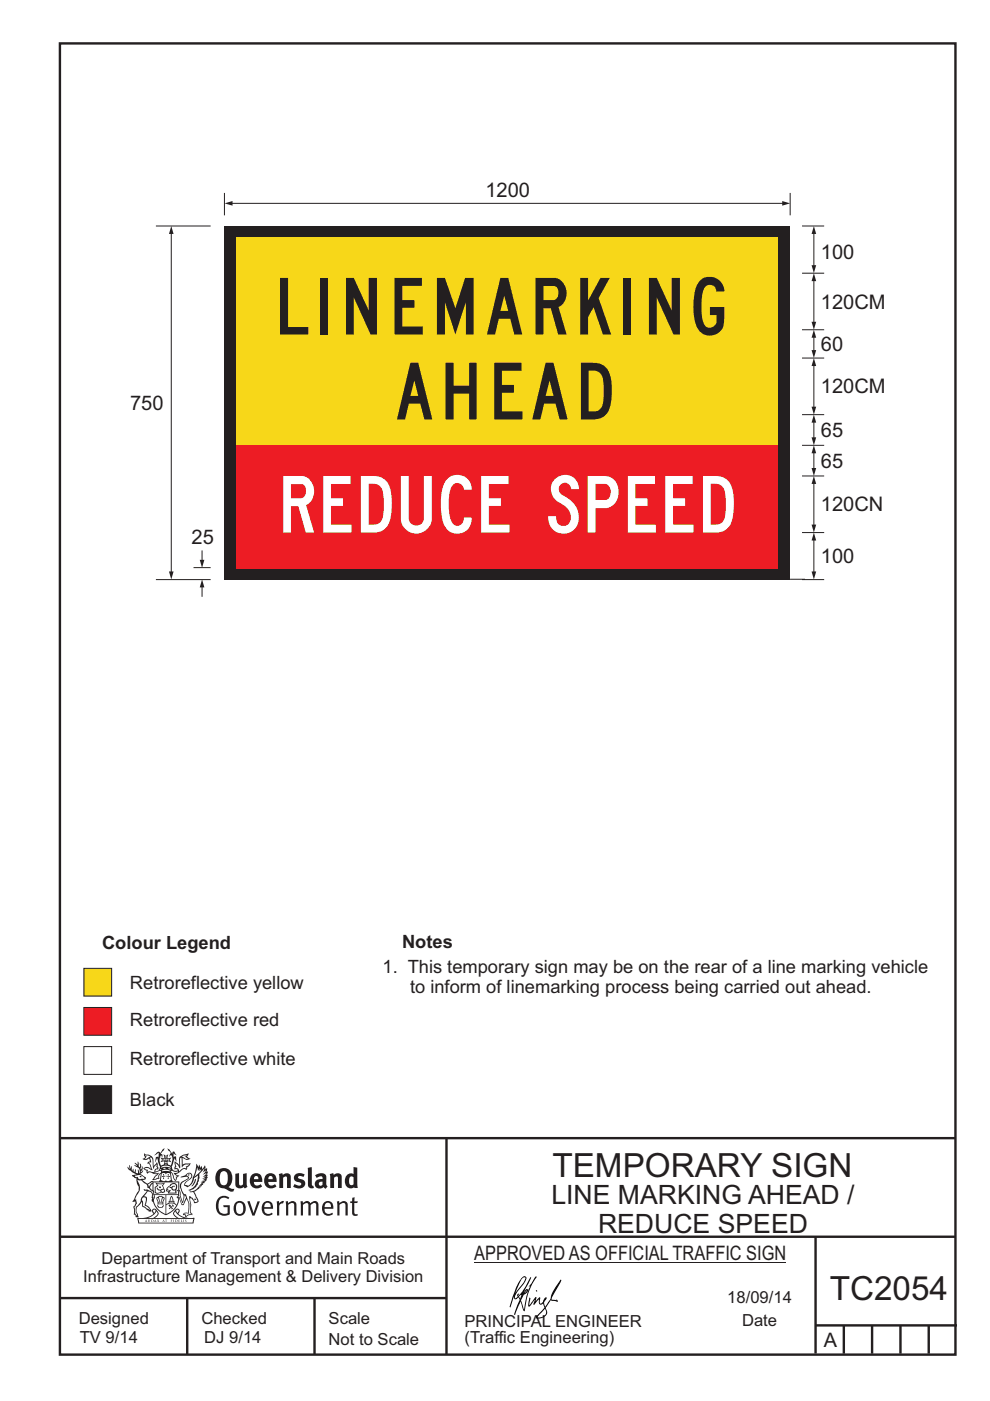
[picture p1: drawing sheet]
<svg xmlns="http://www.w3.org/2000/svg" width="210mm" height="297mm" viewBox="0 0 210 297" stroke-linecap="round" stroke-linejoin="round" font-family="sans-serif">
<g fill="none" stroke="#231f20" stroke-width=".51">
<path d="M12.7 9.2h190v278h-190zM12.7 241.3h189.9M94.7 241.4v45.8M12.7 275.2h82M12.7 262.2h190.1M39.7 275.2v12M66.7 275.2v12M173 262.2v24.8M173 281h30M179 281v6M185 281v6M191 281v6"/>
<path d="M197 281v6"/>
</g>
<g fill="#231f20">
<path d="M47 248.5a2.55 2.55 0 0 0 0 2.7l.3 .1a.81 .81 0 0 0 1-.9v-.6a1.04 1.04 0 0 0-1.1-1.5zM46.3 248.1a1.82 1.82 0 0 1 2.1-.2 1.82 1.82 0 0 1 .9 1.9 2.29 2.29 0 0 1-.8 1.9l.7 .3h.5l-.2 .6a2.87 2.87 0 0 1-2-.7 2.12 2.12 0 0 1-1.7-3.1z" fill-rule="evenodd"/>
<path d="M49.9 248.9l.8-.2v2a.46 .46 0 0 0 .2 .6 .46 .46 0 0 0 .7-.2v-2.2l.7-.2v2.4l.2 .5-.6 .4-.2-.3a1.02 1.02 0 0 1-1.2 .2 1.02 1.02 0 0 1-.6-1.1z" fill-rule="evenodd"/>
<path d="M54 249.5l-.1 .5h.9a.49 .49 0 0 0-.2-.6 .49 .49 0 0 0-.6 .1zM53.4 249.2a1.34 1.34 0 0 1 1.6-.3 1.34 1.34 0 0 1 .6 1.5v.2h-1.7a.77 .77 0 0 0 .5 .8 .77 .77 0 0 0 .9-.3l.3 .4a1.59 1.59 0 0 1-2.1 .2 1.59 1.59 0 0 1-.4-2z" fill-rule="evenodd"/>
<path d="M57 249.5l-.1 .5h.9a.49 .49 0 0 0-.2-.6 .49 .49 0 0 0-.6 .1zM56.4 249.2a1.34 1.34 0 0 1 1.6-.3 1.34 1.34 0 0 1 .7 1.5v.2h-1.8a.77 .77 0 0 0 .5 .8 .77 .77 0 0 0 .9-.3l.3 .4a1.59 1.59 0 0 1-2 .2 1.59 1.59 0 0 1-.5-2z" fill-rule="evenodd"/>
<path d="M59.1 248.9l.8-.2 .1 .4a.95 .95 0 0 1 1-.3 .95 .95 0 0 1 .7 .8v2.3h-.8v-2.3a.46 .46 0 0 0-.8 .1v2.2h-.9z" fill-rule="evenodd"/>
<path d="M62.5 249.1a1.75 1.75 0 0 1 2.1-.1l-.2 .5-.6-.2a.43 .43 0 0 0-.6 .3l.4 .3a1.04 1.04 0 0 1 1.2 1.2 1.04 1.04 0 0 1-1.4 .9l-1.2-.4 .3-.6 1 .4 .4-.4a.88 .88 0 0 0-1-.5l-.4-.2-.1-.4z" fill-rule="evenodd"/>
<path d="M65.3 247.6l.8-.2 .1 3.8 .2 .2 .2 .5a.88 .88 0 0 1-1-.1 .88 .88 0 0 1-.3-1z" fill-rule="evenodd"/>
<path d="M67.8 250.6a.43 .43 0 0 0-.1 .7 .43 .43 0 0 0 .7-.1v-.7zM66.8 249.2a1.7 1.7 0 0 1 2.4 .1v1.8l.3 .4-.4 .5-.5-.3a1.03 1.03 0 0 1-1.7-.2 1.03 1.03 0 0 1 .8-1.5h.7v-.4a.8 .8 0 0 0-1.2 .1z" fill-rule="evenodd"/>
<path d="M69.9 248.9l.8-.2 .1 .4a.95 .95 0 0 1 1-.3 .95 .95 0 0 1 .7 .8v2.3h-.8v-2.3a.46 .46 0 0 0-.8 .1v2.2h-.8z" fill-rule="evenodd"/>
<path d="M74.3 249.5a1.48 1.48 0 0 0 0 1.7l.4 .1 .3-.2v-1.5l-.3-.2zM75 247.4l.8 .2 .1 4.3h-.7l-.1-.2a1.26 1.26 0 0 1-1.4 0 1.26 1.26 0 0 1-.6-1.3 1.29 1.29 0 0 1 .5-1.3 1.29 1.29 0 0 1 1.4-.2z" fill-rule="evenodd"/>
<path d="M46.4 253.9a1.72 1.72 0 0 1 2.2 0l-.2 .3a1.24 1.24 0 0 0-1.4-.1 1.24 1.24 0 0 0-.7 1.3 1.49 1.49 0 0 0 1.3 2l.7-.2v-1.3h-.9l-.1-.4h1.4v2a1.93 1.93 0 0 1-2.2-.1 1.93 1.93 0 0 1-.7-2.2l.2-.7z" fill-rule="evenodd"/>
<path d="M50.3 255.2a1.65 1.65 0 0 0 .3 2.2 .99 .99 0 0 0 1-1.5 .78 .78 0 0 0-.4-.8 .78 .78 0 0 0-.9 .1zM50 254.9a1.33 1.33 0 0 1 1.6-.1 1.33 1.33 0 0 1 .5 1.5 1.31 1.31 0 0 1-1.3 1.5 1.31 1.31 0 0 1-1.3-1.6l.1-.5z" fill-rule="evenodd"/>
<path d="M52.5 254.7l.4-.1 .9 2.6 .8-2.5h.5l-1.1 3h-.5z" fill-rule="evenodd"/>
<path d="M56.2 255.2l-.2 .7h1.4a.7 .7 0 0 0-.3-.8 .7 .7 0 0 0-.9 .1zM55.9 255a1.22 1.22 0 0 1 1.5-.2 1.22 1.22 0 0 1 .5 1.5h-1.9a.93 .93 0 0 0 .5 1 .93 .93 0 0 0 1.2-.2l.1 .3a1.43 1.43 0 0 1-1.7 .1 1.43 1.43 0 0 1-.6-1.7z" fill-rule="evenodd"/>
<path d="M58.7 254.8l.4-.2 .1 .5 .4-.3 .6-.2-.2 .6a.66 .66 0 0 0-.8 .6v1.9h-.4z" fill-rule="evenodd"/>
<path d="M60.6 254.8l.4-.2 .1 .5a.94 .94 0 0 1 1-.4 .94 .94 0 0 1 .8 .7v2.3h-.5l-.1-2.5a.81 .81 0 0 0-1.2 .3v2.2h-.4z" fill-rule="evenodd"/>
<path d="M63.7 254.7l.5-.1 .1 .5 .4-.3a.78 .78 0 0 1 1.1 .3 .9 .9 0 0 1 1-.5 .9 .9 0 0 1 .7 .8v2.3h-.4l-.1-2.5a.67 .67 0 0 0-1.1 .3v2.2h-.5v-2.4l-.4-.2-.7 .4v2.2h-.5z" fill-rule="evenodd"/>
<path d="M69 255.2l-.2 .7h1.4a.7 .7 0 0 0-.3-.8 .7 .7 0 0 0-.9 .1zM68.7 255a1.22 1.22 0 0 1 1.5-.2 1.22 1.22 0 0 1 .5 1.5h-1.9a.93 .93 0 0 0 .5 1 .93 .93 0 0 0 1.2-.2l.1 .3a1.44 1.44 0 0 1-1.7 .1 1.44 1.44 0 0 1-.6-1.7z" fill-rule="evenodd"/>
<path d="M71.4 254.8l.5-.2 .1 .5a.94 .94 0 0 1 1-.4 .94 .94 0 0 1 .7 .7v2.3h-.4l-.1-2.5a.81 .81 0 0 0-1.2 .3v2.2h-.5z" fill-rule="evenodd"/>
<path d="M74.7 254l.5-.2v.9h.7l-.1 .4h-.7l.1 2.2 .1 .1h.5l.1 .3a.75 .75 0 0 1-1.2-.6v-2h-.4v-.4h.4z" fill-rule="evenodd"/>
<path d="M30.8 244.9l1.1 .3-.9 .5h-.4l.5-.5zM31.8 245.5l.2-.1a2.44 2.44 0 0 1 .4 2l.1 .4 .7-1-.1 .6 .3 .3a.57 .57 0 0 0-.6 .8l-1-.2-.5 .2 .1-.5-.7-.2 .6-.2 1 .5 .1-.1-.6-1.3-.2-.1 .5-.1zM30.7 244.5l-.2 .4 .3 .4-.6 .4a1.04 1.04 0 0 0 1.4-.1l.2 .7h-.4l-.2 .4a.94 .94 0 0 1 .9 1.1l-.2-.1a1.16 1.16 0 0 0-1.5-.1l.3 .4 .4 .2 .1 .5 .2 .2v-.2a.94 .94 0 0 1 1.1 .2h.9l-1.2 1.2a1.13 1.13 0 0 0 1.2-.2l.4-.1-.1-.4 .5-.7a.83 .83 0 0 0-.6 1.1l-.3-.1-.7 .3 1.1-1.4-.5 .2-.5-.1 1.3-.5-.2-.2-.8 .4v-.3l.2-.2 .3 .1 .1-.3-.2-.4v-.6l-.2-.3-.6 .9v-.7a1.42 1.42 0 0 0-1.7-1.8z" fill-rule="evenodd"/>
<path d="M38.5 245.3l.5-.3 .7-.1-.6 .3 .8 .5h-.3zM38.3 245.5h.2l.1 2a1.69 1.69 0 0 1 1.5-.7l-.7 .5 .1 .5a1.1 1.1 0 0 0-1.5 .6l-.1-.5-.2-.2h-.5l.2-.4-.2-.7a1.42 1.42 0 0 1 .8 1.1l.2-.1zM37.1 246.2l.1 1-.2 .3v.5l.6-.1 .1 .2a.96 .96 0 0 1-1.1-.1l-.1 .1a1.06 1.06 0 0 0 1.3 .2v.1a.72 .72 0 0 1-1 .2l.3 .5 .6 .3-.4 .1-.1 .7-.3-.4-.3-1.1-.4-.4 .4 .9a1.54 1.54 0 0 0 .6 1.2l.2-.3a.58 .58 0 0 1 .5-.7l.1-.2h-.3l-.4-.3 .9-.5a.93 .93 0 0 1 1.1-.5l.1 .2 .2-.1 .1-.5a.99 .99 0 0 0 .7-.9l-1.3 .1-.4 .3v-1.5l.9 .4 .8-.3h-.3l-.5-.4 .4-.7-.7 .2a1.46 1.46 0 0 0-1.3 2.1v.4l-.2-.4z" fill-rule="evenodd"/>
<path d="M35.6 248.9l.2 .1-.1 .4h.3l-.3 .1v.5l-.1-.6h-.3l.3-.1z" fill-rule="evenodd"/>
<path d="M34.6 248.9l.2 .1-.1 .3 .4 .1h-.4v.6l-.1-.5-.3-.1h.3z" fill-rule="evenodd"/>
<path d="M34.3 248.8a.57 .57 0 0 1 .9 .2 .57 .57 0 0 1 .9-.2l.2 1.4-.2 .1a.57 .57 0 0 1-.9-.1 .69 .69 0 0 1-1.1 0zM34.2 248.1l-.3 2.1-.2 .4h2.9l-.1-.4-.3-2.1h-.2v.3l-.8-.1-.9 .1 .1-.3z" fill-rule="evenodd"/>
<path d="M34.2 252.4a.3 .3 0 0 0 .6 0 .3 .3 0 0 0-.6 0zM33.3 251l.3 .3-.3 .3a.79 .79 0 0 0 0 1.3l.8-.2-.1-.3a.55 .55 0 0 1-.7-.6h.1l.1 .3 .4 .1 .8-.2-.4-.7 .4-.3-.7 .1zM33 250.7l1.1 .2 .9-.2-.4 .7 .4 1.1a.56 .56 0 0 1-.8 .3l-.2 .1a.73 .73 0 0 1-.9 .1 .73 .73 0 0 1-.3-.9v-.4l.5-.4z" fill-rule="evenodd"/>
<path d="M35.6 251.9l.7-.5a.58 .58 0 0 1 1-.1 .58 .58 0 0 1-.5 .9l-.2-.3a.43 .43 0 0 1 .6-.3v-.1a.57 .57 0 0 0-.8 .2l-.2-.1-.3 .2 .4 .1a.55 .55 0 0 0 .9 .5v.5h-1.3l.3-.4-.1-.2-.6 .1 .2-.2-.2-.1zM35.4 251.8l-.1 .2a.39 .39 0 0 0 .2 .7l.3-.1-.2 .5h1.9l-.1-.8a.86 .86 0 0 0-.1-1.4 .86 .86 0 0 0-1.3 .4z" fill-rule="evenodd"/>
<path d="M36 254.8h.8v.2h-.8zM36.4 253.8l.2 .8h-.4zM36.4 253.5l-.3 .5-.1 .6h-.2v.4l-.7 .4 .1 .2a1.48 1.48 0 0 1 2.2 .1l.2-.1-.6-.5v-.5h-.2l-.1-.6z" fill-rule="evenodd"/>
<path d="M35.8 255.4l.3 .1 .2 .3 .3-.2-.2-.2a.38 .38 0 0 1 .4 .5l-.1-.2-.3 .3 .3 .2-.3 .2-.1-.3-.4 .3-.1-.2 .4-.3-.2-.1-.1 .1z" fill-rule="evenodd"/>
<path d="M34.5 254h.2v.2l-.3 .6h-.1zM33.6 255.3h.9v.2a.55 .55 0 0 1-.8 .4v-.2h-.2zM33.4 254h.2l.2 .8h-.2zM33.6 255h.8l.1 .1-.8 .1zM33.8 253.7h.5l-.2 1.1h-.2zM33.3 253.8l-.1 .3 .3 1.2a.48 .48 0 0 0-.1 .5 .48 .48 0 0 0 .4 .3l.6-.1a.49 .49 0 0 0 .2-.7l.3-1.2-.1-.3a1.42 1.42 0 0 0-1.5 0z" fill-rule="evenodd"/>
<path d="M33.6 251.6h.5l.1 .3h-.4z" fill-rule="evenodd"/>
<path d="M41.3 250.1l.3-.2-.2 .9-.6 .7h-.2l.5-.7z" fill-rule="evenodd"/>
<path d="M39.7 249l.3-.2 .5 .2a.88 .88 0 0 1-.6 1.1 1.22 1.22 0 0 0-.8 1.3l.5 .2a.72 .72 0 0 0 .9-.4l.5-.8 .2-.6 .8-.6v.3a2.85 2.85 0 0 1-2 2.8l.1 .1a2.13 2.13 0 0 0 1.9-1.5l-.1-.2a2.01 2.01 0 0 0 .3-1.8l1.2-1.3-.4 1 .7-.5-.7 1 .8-.4-.8 .8 .7-.1-.9 .5 .8-.1-.8 .4h.7l-.8 .3 .3 .2h-.4l.2 .4-.4-.1 .2 .3h-.4l.1 .3h-.1a2.16 2.16 0 0 1-2 1l.1 .2h.4a.76 .76 0 0 1 .7 .7l.5 1.2-.6 .2a1.45 1.45 0 0 0-1.2-1.3l.3 1.8-.1 1.9 .4 .2a1.07 1.07 0 0 0-1.2 .4v-.3l-.5-.2a.87 .87 0 0 1 1-.1l.1-.7a4.4 4.4 0 0 0-.6-3.1l-.1-.3h-.2a2.16 2.16 0 0 1-.7-2.2l.3-.3 1.2-.8a.55 .55 0 0 0-.4-.7zM37.8 252.4a.76 .76 0 0 1 .3 1.1l.6 1.6 .4-1.7 .2 .1a.61 .61 0 0 1-.1 .9l-.3 .9h-.2l-.7-1.6-.3 .1a1.18 1.18 0 0 0 .1-1.4zM41.8 247.5l.2 .8 .3-.6v.6l.3-.5a1.9 1.9 0 0 1-1.1 1.4l-.3 .3zM38.2 249.6l1.4-.1 .2 .1v.3l-.5 .3a1.26 1.26 0 0 0-1 1.9l.2 .7a1.84 1.84 0 0 1 .2 2l-.4-1.3a.96 .96 0 0 0-.4-1.3l-.4 .3a.78 .78 0 0 1-.1 1.3l.2 .2h.4l.4 1.1a.38 .38 0 0 0 .2 .4 .38 .38 0 0 0 .4-.1l.6-1.2a2.94 2.94 0 0 1 .3 2.5v.5l-.8-.1-.3 .4v.2l.4-.1 .1 .4 .2 .1a1.02 1.02 0 0 1 1.3-.5l-.1-.4-.3-.1 .2-1.7-.3-1.4 .1 .1a1.14 1.14 0 0 1 .7 .9 .63 .63 0 0 0 .9-.2 .63 .63 0 0 0-.2-.8l-.6-1.3 .9-.6 .2-.3 .2-.1v-.2h.3l-.1-.3h.4l-.1-.3 .5-.1-.2-.2 .5-.4 .1-.2-.3 .1 .5-.6-.3 .1 .3-.6-.4 .1 .4-.5v-.3l-.3 .2 .1-.6v-.3l-.4 .3-.1-.8-.5 .8-.2-.7-.2 .5-.3-.8-.1 .6-.5-.8-.1 1.4-.7 1.9a1.81 1.81 0 0 1-.9 1.4l-.6-.2a1.75 1.75 0 0 1 1.1-1.2 .75 .75 0 0 0 .1-1.3 .75 .75 0 0 0-1.2 .5z" fill-rule="evenodd"/>
<path d="M41.2 254.2l.3-.1 .1 .3h-.4z" fill-rule="evenodd"/>
<path d="M29.4 258.4h11.6l-.2 .8h-11.3zM31.3 258.2l.5-.1a2.48 2.48 0 0 0 1.4-1.3l.2 .6-.5 .5-.4 .3zM32.5 256.6l.3-.2 .2 .2-.3 .6zM37.2 256.8a2.65 2.65 0 0 0 1.8 1.4h-1.1l-.5-.3-.5-.5zM37.4 256.6l.2-.2 .3 .2-.3 .6zM29.2 258.2l.1 1.2h11.7l.3-1.1-.2-.1a4.1 4.1 0 0 1-3.3-.9l.3-.4-.1-.5a1.06 1.06 0 0 0-1.3 .9l.2 .4 .6 .5h-4.7l.3-.1a.84 .84 0 0 0 .6-.7 .84 .84 0 0 0-.5-.9l-.3-.2-.5 .1-.1 .5 .3 .4a4.2 4.2 0 0 1-3.4 .9z" fill-rule="evenodd"/>
<path d="M31 258.7l.1 .2h-.2zM31 258.6l-.3 .5 .4-.1 .2 .1z" fill-rule="evenodd"/>
<path d="M31.3 258.6h.2v.4a.25 .25 0 0 0 .3-.1 .25 .25 0 0 0-.1-.3h.1a.29 .29 0 0 1 0 .4 .29 .29 0 0 1-.4 0 .29 .29 0 0 1 0-.4z" fill-rule="evenodd"/>
<path d="M32.2 258.6a.22 .22 0 0 1 .3 .2 .22 .22 0 0 1-.3 .2zM32 258.6v.5a.33 .33 0 0 0 .5-.1 .33 .33 0 0 0 0-.4 .33 .33 0 0 0-.5 0z" fill-rule="evenodd"/>
<path d="M32.9 258.7l.1 .2h-.2zM32.9 258.6l-.2 .5 .3-.1 .2 .1z" fill-rule="evenodd"/>
<path d="M33.3 258.6h.2v.2l.3-.2-.2 .2 .2 .3-.3-.2-.1 .2h-.1l.2-.3z" fill-rule="evenodd"/>
<path d="M34.7 258.7l.1 .2h-.2zM34.7 258.6l-.3 .5 .4-.1 .2 .1z" fill-rule="evenodd"/>
<path d="M35 258.6h.4h-.1v.5h-.2l.1-.5z" fill-rule="evenodd"/>
<path d="M36.2 258.6h.3h-.2v.2h.2h-.2l.1 .3h-.2z" fill-rule="evenodd"/>
<path d="M36.7 258.6h.2v.5h-.2z" fill-rule="evenodd"/>
<path d="M37.3 258.6a.22 .22 0 0 1 .3 .2 .22 .22 0 0 1-.3 .2zM37.1 258.6v.5a.33 .33 0 0 0 .5-.1 .33 .33 0 0 0 0-.4 .33 .33 0 0 0-.5 0z" fill-rule="evenodd"/>
<path d="M37.8 258.6h.3h-.1v.2h.1h-.1v.2l.1 .1h-.3z" fill-rule="evenodd"/>
<path d="M38.3 258.6h.3l-.1 .4 .2 .1h-.4z" fill-rule="evenodd"/>
<path d="M38.9 258.6h.2v.5h-.2z" fill-rule="evenodd"/>
<path d="M39.3 258.6h.2l-.2 .1 .2 .2-.1 .2h-.1v-.2l.2 .1z" fill-rule="evenodd"/>
<path d="M34.2 247.4a1.51 1.51 0 0 1 2 .2 2.67 2.67 0 0 0-2.1 0zM35.7 247.6l.4 .2 .1 .2-.4-.1zM34.6 247.7l.4-.1 .2 .2h-.4zM34 247.9l.3 .1-.3 .1zM34.9 246.9l.3-.2 .2 .2zM34.9 245.7h.2v.4h-.2zM35 245.1l.2 .2 .2-.2-.1 .4h-.2zM35.1 246.3h.2l.1 .4-.2-.2-.2 .2zM35.3 245.7h.2v.4h-.2zM34.4 245.7l.3 .1v.2l-.3 .1 .2-.2zM35.7 245.8l.3-.1-.2 .2 .2 .2-.4-.1zM32.7 244.9l1-.5-.1 1-.2-.1-.4 .1-.2 1.1 .5-1 .2 .9a1.84 1.84 0 0 1 .3 1.7l.4 .1a2.48 2.48 0 0 1 2.2 .1l.2-.3-.2-.7 .7-1.7 .4 .6-.2-1-.2-.1-.2 .3v-.9l.6 .4-.6-.7h-.3l-.1 .4-.5-.8-.5-.3 .2 .4 .5 .6-.4 .7 .4-.3a2.06 2.06 0 0 1 0 2.2l-.6-.2-.1-.6 .1-.1 .8 .2-.4-.5 .4-.5-.7 .2-.2-.2 .2-.7-.5 .4-.5-.4 .2 .7-.2 .2-.7-.2 .4 .5-.4 .5 .7-.2 .2 .1-.2 .6-.5 .2a2.02 2.02 0 0 1 0-2.2l.3 .5-.1-.6-.3-.1 .8-1.2-.5 .3-.4 .7-.2-.3a.8 .8 0 0 0-.8 .5z" fill-rule="evenodd"/>
<path d="M29.2 250.1l.3 .2a.61 .61 0 0 1 .8 .3l.3 .2a.8 .8 0 0 1 .6 1l.4 .1 .5 .6a1 1 0 0 1 .5 1l-.1 .7v-.5h-.1a.96 .96 0 0 0-.8-1.3l-.3-.2h-.6l-.1-.1-.2 .1 .2 .3h.5l-1.1 1.4-.2 .9-.4 .6a1.33 1.33 0 0 0-.5 1.8l.2 .5a1.26 1.26 0 0 1-.5-1.4l-.1-.4a1.56 1.56 0 0 0 .4-1.7l-.3 .2 .2-.5a3.2 3.2 0 0 0 .7-3zM30.4 253.9h.4a2.06 2.06 0 0 1-.1 1.6l.7 .5 .4 .5-.6-.2-.8-.6-.1-.9a.51 .51 0 0 1 .1-.9zM28.6 249.3a1.52 1.52 0 0 1 2.1 .6l-1.1 .1-.2-.1-.2-.4-.4 .1zM27.5 247v.8l-.3-.4-.2 .1a3.1 3.1 0 0 0 2 1.5l-1 .1 .5 .6 .5 .1v1.1a1.84 1.84 0 0 1-.2 2.5l-.4 .9-.4 .4 .3 .1 .4-.1 .1 .4-.2 .5-.3 .2 .1 1.8 .2-.1 .2 .6h.2l.4-.1-.1-.5a1.3 1.3 0 0 1-.1-1.6l.8-1.1 .2 1.1 .6 .2 .4 .6 .2-.2 .2 .4 .5-.1a1.85 1.85 0 0 0-1.2-1.3l.1-.3a1.39 1.39 0 0 0 0-1.5h-.5l.5-.6a.66 .66 0 0 1 .9-.4 .66 .66 0 0 1 .3 .9l-.1 .4h.2v.1l-.2 .3 .2 .5 .2-.3a2.24 2.24 0 0 0 .1-2.2 .73 .73 0 0 1-.7-.6 .73 .73 0 0 1 .5-.8l.1-.2a.94 .94 0 0 0-.9 .8 .48 .48 0 0 1-.1-.5 .48 .48 0 0 1 .5-.3l.5-.3a.51 .51 0 0 0-.8 .2l-.5 .3-1-.8 .6-.1 .1-.5-1.1-.7 .5-.4v-.4l-.5 .5 .1-.2a.69 .69 0 0 0 .2-1.1v.5l-.3 .2 .1-1.1-.3-.2 .1 .6-.1 .2-.4-1.2v.6l-.7-.3 .6 .6-.6-.2 .2 .3a1 1 0 0 1 .8 1.5l-.2-.8v.8l-.5-.2-.1-.7-.2 .6-.2-.1v-.6l-.2 .4-.2-.2 .1-.7-.2 .5z" fill-rule="evenodd"/>
<path d="M29.5 249.5l.3-.2 .3 .3z" fill-rule="evenodd"/>
<path d="M32.4 250.5h5.6v2l-.2-.1v-1.7h-5.2v2.5h5.2v-.8l.1 .2-.1 1.1v-.3h-2.5v4a4.1 4.1 0 0 0 2.6-3.6l.1-.1a4 4 0 0 1-2.8 3.9 4.2 4.2 0 0 1-2.8-4.7l.1 1.3 .1-.1a3.8 3.8 0 0 0 2.5 3.3v-4h-2.5l-.2-.9z" fill-rule="evenodd"/>
<circle cx="40" cy="249.1" r=".17"/>
</g>
<path d="M100.6 267.7h66.2" fill="none" stroke="#231f20" stroke-width=".21"/>
<g fill="#000">
<path d="M111.6 273.7l.2-.2-.5 .7zM110.4 274.5l.2 .1-.3 .8-.2-.5zM110.9 270.9h.5a9.3 9.3 0 0 1-2 3.1l-.1 .3 1-2.5zM110.6 271a14.7 14.7 0 0 0-2.2 4.9l-.3 1.2 .1 .1 .8-2.3a.42 .42 0 0 0 .2 .6 .42 .42 0 0 0 .6-.3l.2-.1 .2 .5-1.1 3.2h.2l1.1-2.9 .6 1.9 .2 .2 .2-.5a13.5 13.5 0 0 1 2-6.2l.4-.5-.1-.2-1.6 2.1 .4-.1a14.9 14.9 0 0 0-1.3 5.1l-.4-1.1a1.39 1.39 0 0 1 .2-1.9l.1-.2a.92 .92 0 0 0 .8-1.2 .75 .75 0 0 0-.8 .7l-.1 .2 1.6-3.4h-.1l-.4 .7a10.5 10.5 0 0 1-2.2 3.3l.2-.5a.32 .32 0 0 0-.4 .2 .32 .32 0 0 0 .1 .4l-.5 .4a3.2 3.2 0 0 1 1.1-2.3l.5-.6a2.49 2.49 0 0 0 .7-1.6l-.4-.2z" fill-rule="evenodd"/>
<path d="M113.7 273.6l.3 .2h-.3z" fill-rule="evenodd"/>
<path d="M115.6 277.5a1.15 1.15 0 0 1 .1 1.3 1.15 1.15 0 0 1-1.2 .5l-.6 .1zM112.2 275.2l-.2 1.6 .2 .2 1.2-1.5-.2 1.1 1.1-1.1a.94 .94 0 0 0 .4 1.1l.5-.3 .3 .9-1.2 1.3a.98 .98 0 0 0-.5 1 1.9 1.9 0 0 0 2.3-1.3l-.1-.2a1.02 1.02 0 0 1 .2-1.4l.6-1 1.5 .3-.2-.4v.2l-1.1-.1v-.3l2-3.6 .1-.2-.2-.2-1.7 2.8a6.6 6.6 0 0 1-1.6 2.9l-.1-.2a1.01 1.01 0 0 1 .4-1.4l.1-.2-.3-.1-.4 .4-.1 .5-.6 .4-.1-.4 .1-.9-.2-.1-.9 1 .3-1h-.2l-1.4 1.8 .3-1.5v-.1z" fill-rule="evenodd"/>
</g>
<path d="M17.8 205.3h5.9v5.9h-5.9z" fill-rule="evenodd" fill="#f7d719" stroke="#231f20" stroke-width=".21"/>
<path d="M17.8 213.6h5.9v5.9h-5.9z" fill-rule="evenodd" fill="#ed1c24" stroke="#231f20" stroke-width=".21"/>
<path d="M17.8 221.9h5.9v5.9h-5.9z" fill-rule="evenodd" fill="#fff" stroke="#231f20" stroke-width=".21"/>
<path d="M17.8 230.2h5.9v5.9h-5.9z" fill-rule="evenodd" fill="#231f20" stroke="#231f20" stroke-width=".21"/>
<path d="M47.6 47.9h120v75h-120z" fill="#231f20"/>
<path d="M50.2 50.3h114.8v70.2h-114.8z" fill="#f7d719"/>
<path d="M172.6 114.5v6.8" fill="none" stroke="#231f20" stroke-width=".21"/>
<g fill="#231f20">
<path d="M172.6 112.9l.5 1.7h-1z"/>
<path d="M172.1 121.2h1l-.5 1.7z"/>
</g>
<path d="M172.6 49.5v6.9" fill="none" stroke="#231f20" stroke-width=".21"/>
<g fill="#231f20">
<path d="M172.6 47.9l.5 1.7h-1z"/>
<path d="M172.1 56.2h1l-.5 1.7z"/>
</g>
<path d="M172.6 102.5v8.9" fill="none" stroke="#231f20" stroke-width=".21"/>
<g fill="#231f20">
<path d="M172.6 100.9l.5 1.7h-1z"/>
<path d="M172.1 111.2h1l-.5 1.7z"/>
</g>
<path d="M172.6 77.5v8.9" fill="none" stroke="#231f20" stroke-width=".21"/>
<g fill="#231f20">
<path d="M172.6 75.9l.5 1.7h-1z"/>
<path d="M172.1 86.2h1l-.5 1.7z"/>
</g>
<path d="M172.6 59.5v8.9" fill="none" stroke="#231f20" stroke-width=".21"/>
<g fill="#231f20">
<path d="M172.6 57.9l.5 1.7h-1z"/>
<path d="M172.1 68.2h1l-.5 1.7z"/>
</g>
<path d="M172.6 96v3.4" fill="none" stroke="#231f20" stroke-width=".21"/>
<g fill="#231f20">
<path d="M172.6 94.4l.5 1.7h-1z"/>
<path d="M172.1 99.2h1l-.5 1.7z"/>
</g>
<path d="M172.6 89.5v3.4" fill="none" stroke="#231f20" stroke-width=".21"/>
<g fill="#231f20">
<path d="M172.6 87.9l.5 1.7h-1z"/>
<path d="M172.1 92.7h1l-.5 1.7z"/>
</g>
<path d="M172.6 71.5v2.9" fill="none" stroke="#231f20" stroke-width=".21"/>
<g fill="#231f20">
<path d="M172.6 69.9l.5 1.7h-1z"/>
<path d="M172.1 74.2h1l-.5 1.7z"/>
</g>
<path d="M49.2 43.1h116.9M167.6 122.8h3.1" fill="none" stroke="#231f20" stroke-width=".21"/>
<g fill="#231f20">
<path d="M47.6 43.1l1.7-.5v1z"/>
<path d="M165.9 42.6l1.7 .5-1.7 .5z"/>
</g>
<path d="M167.6 40.9v4.8M170.1 57.9h4.7M170.1 47.9h4.7M170.1 75.9h4.7M170.1 69.9h4.7M170.1 94.4h4.7M170.1 87.9h4.7M170.1 112.9h4.7M170.1 100.9h4.7M170.1 122.9h4.7" fill="none" stroke="#231f20" stroke-width=".21"/>
<path d="M50.2 94.4h114.8v26.1h-114.8z" fill-rule="evenodd" fill="#ed1c24"/>
<path d="M42.9 124.4v2.1" fill="none" stroke="#231f20" stroke-width=".21"/>
<path d="M42.9 122.8l.4 1.7h-.9z" fill="#231f20"/>
<path d="M42.9 116.7v2.1" fill="none" stroke="#231f20" stroke-width=".21"/>
<path d="M42.4 118.7h.9l-.4 1.7z" fill="#231f20"/>
<path d="M33.1 47.9h11.6M36.3 49.5v71.8M33.1 122.9h11.6M41.1 120.3h3.6" fill="none" stroke="#231f20" stroke-width=".21"/>
<g fill="#231f20">
<path d="M36.3 47.9l.5 1.7h-1z"/>
<path d="M35.8 121.2h1l-.5 1.7z"/>
</g>
<path d="M47.6 40.9v4.8" fill="none" stroke="#231f20" stroke-width=".21"/>
<g font-size="12" fill="#231f20">
<text x="59.4" y="70.9">LINEMARKING</text>
<text x="84.2" y="88.9">AHEAD</text>
</g>
<text font-size="12" fill="#fff" x="60.1" y="112.9">REDUCE SPEED</text>
<g font-size="7.1" fill="#231f20">
<text x="117.2" y="249.6">TEMPORARY SIGN</text>
<text x="176" y="275.6">TC2054</text>
</g>
<g font-size="5.6" fill="#231f20">
<text x="117" y="255.3">LINE MARKING AHEAD /</text>
<text x="126.8" y="261.4">REDUCE SPEED</text>
</g>
<g font-size="4.3" fill="#231f20">
<text x="103" y="41.7">1200</text>
<text x="174.1" y="54.9">100</text>
<text x="174.1" y="65.4">120CM</text>
<text x="174.1" y="74.4">60</text>
<text x="174.1" y="83.4">120CM</text>
<text x="27.6" y="86.9">750</text>
<text x="174.1" y="92.7">65</text>
<text x="174.1" y="99.2">65</text>
<text x="174.1" y="108.4">120CN</text>
<text x="40.6" y="115.3">25</text>
<text x="174.1" y="119.4">100</text>
</g>
<g font-size="4.2" fill="#231f20">
<text x="100.6" y="267.2">APPROVED AS OFFICIAL TRAFFIC SIGN</text>
<text x="174.7" y="285.6">A</text>
</g>
<g font-size="3.9" fill="#231f20">
<text x="21.6" y="201.2">Colour Legend</text>
<text x="85.3" y="200.9">Notes</text>
<text x="27.6" y="209.6">Retroreflective yellow</text>
<text x="81.1" y="206.3">1. This temporary sign may be on the rear of a line marking vehicle</text>
<text x="87" y="210.6">to inform of linemarking process being carried out ahead.</text>
<text x="27.6" y="217.6">Retroreflective red</text>
<text x="27.6" y="225.8">Retroreflective white</text>
<text x="27.6" y="234.5">Black</text>
</g>
<g font-size="3.5" fill="#231f20">
<text x="21.5" y="267.9">Department of Transport and Main Roads</text>
<text x="17.7" y="271.8">Infrastructure Management &amp; Delivery Division</text>
<text x="16.7" y="280.7">Designed</text>
<text x="42.7" y="280.7">Checked</text>
<text x="69.7" y="280.7">Scale</text>
<text x="98.5" y="281.4">PRINCIPAL ENGINEER</text>
<text x="154.3" y="276.2">18/09/14</text>
<text x="157.4" y="281.2">Date</text>
<text x="16.9" y="284.8">TV 9/14</text>
<text x="43.3" y="284.8">DJ 9/14</text>
<text x="69.7" y="285.2">Not to Scale</text>
<text x="98.5" y="284.8">(Traffic Engineering)</text>
</g>
</svg>
